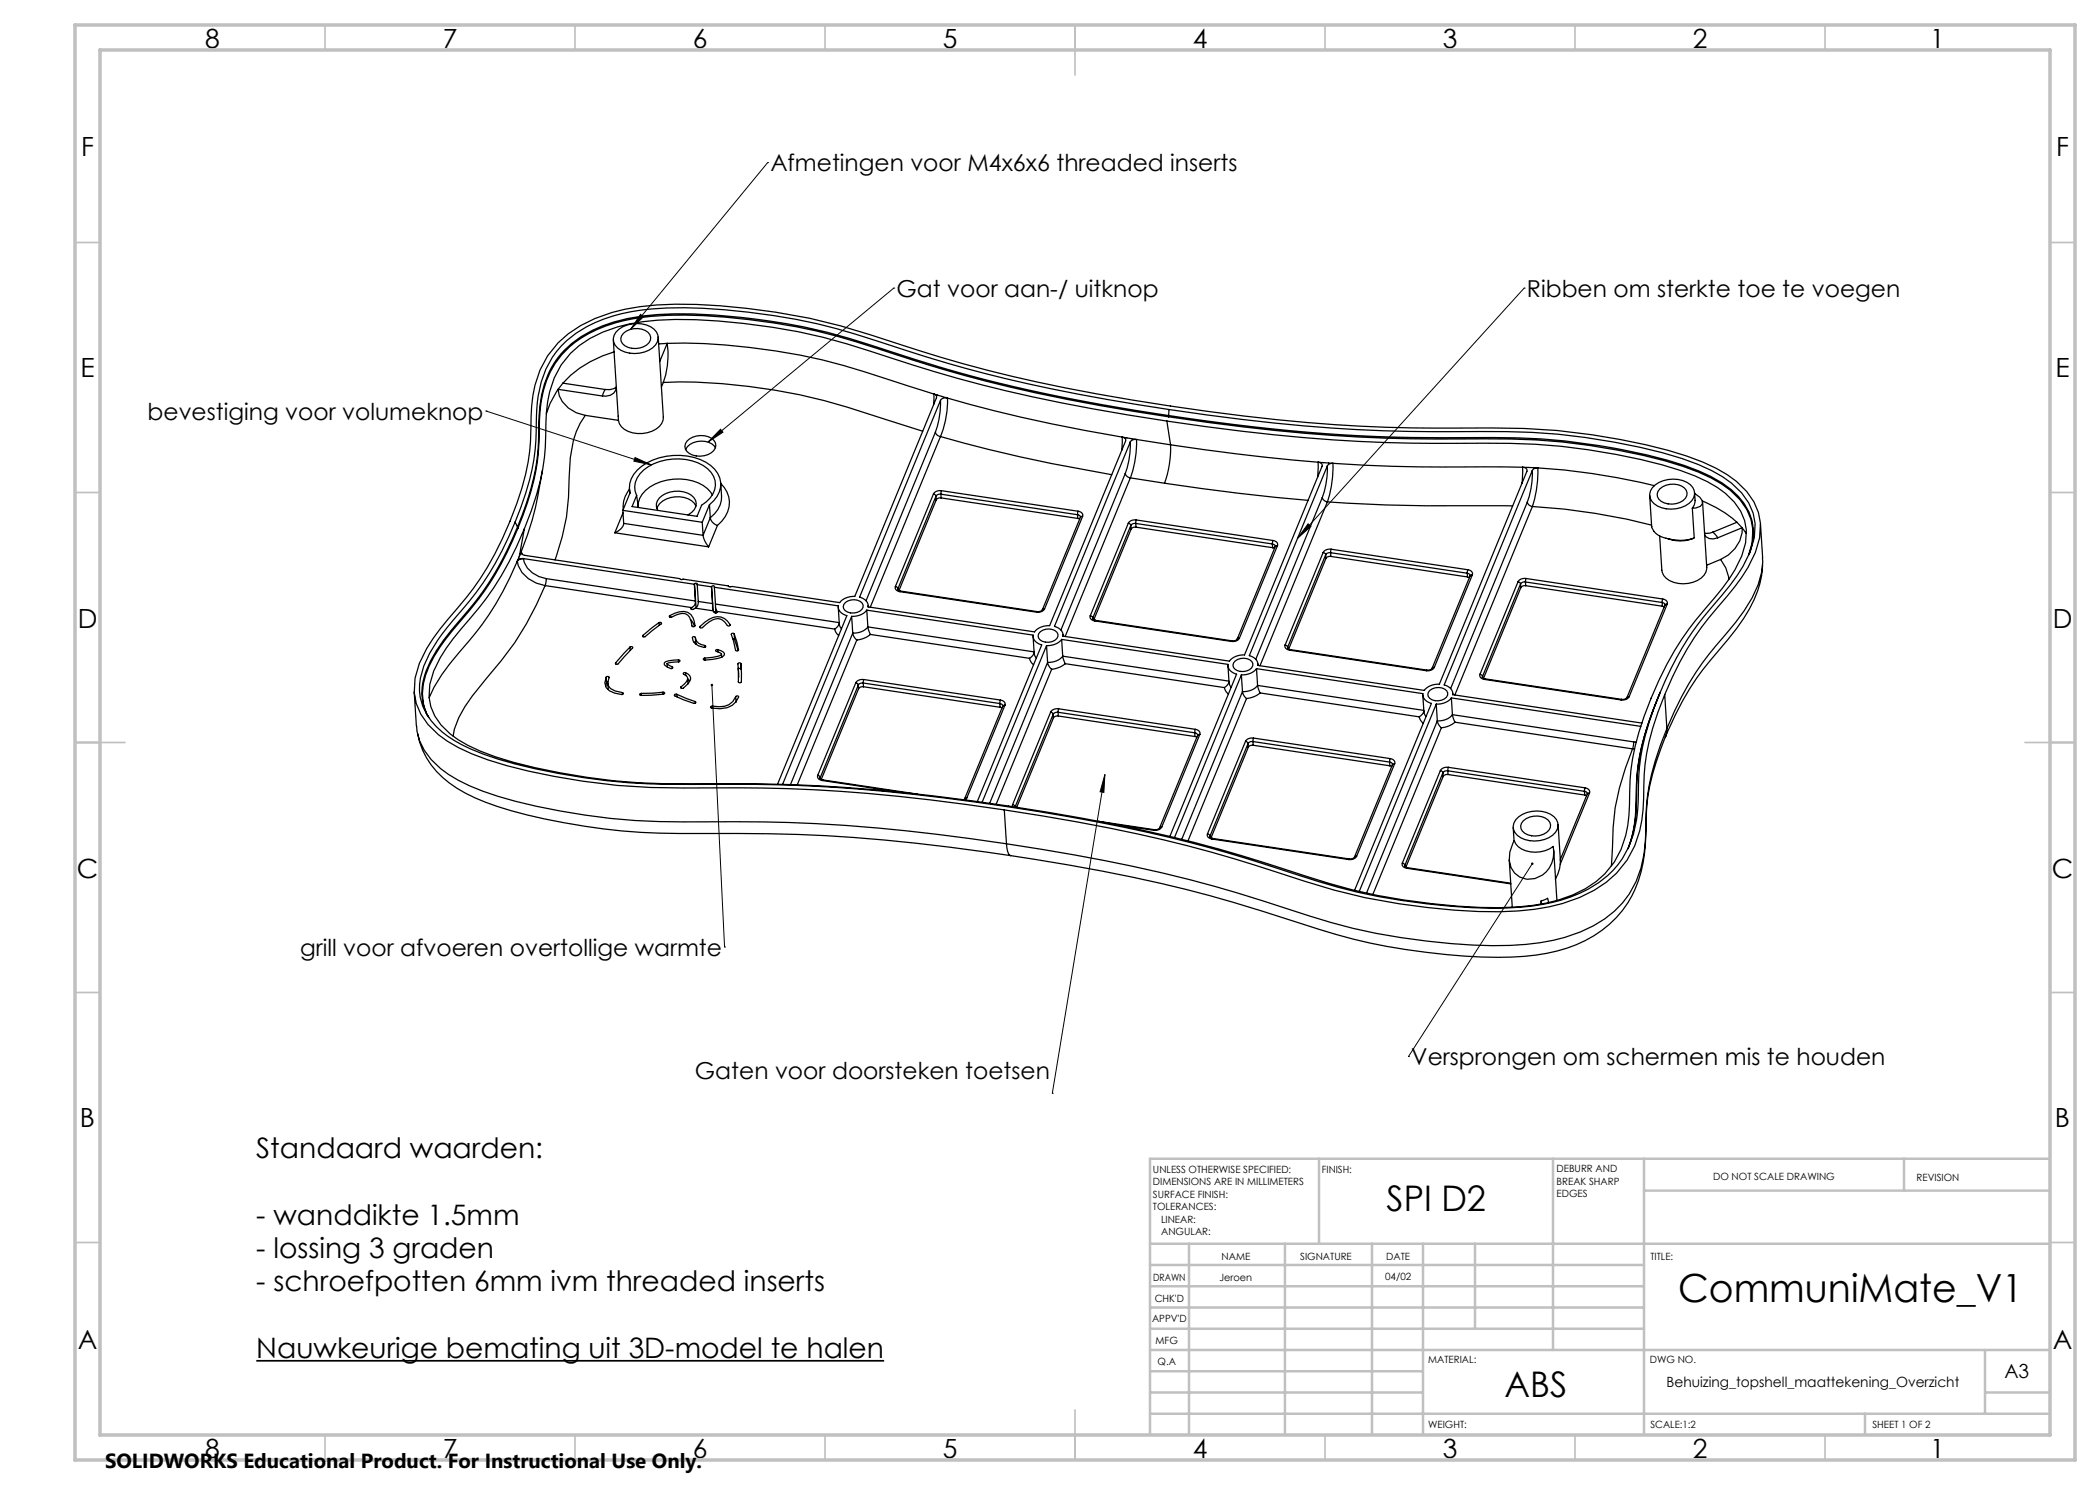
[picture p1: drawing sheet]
<svg xmlns="http://www.w3.org/2000/svg" width="420mm" height="297mm" viewBox="0 0 420 297" stroke-linecap="round" stroke-linejoin="round" font-family="sans-serif">
<g fill="none" stroke="#000" stroke-width=".25">
<path d="M111.6 77.9l-1.6 2.8-.7 2M111.6 77.9a5.5 5.5 0 0 0 3.7 4.7l1.8 .5M111.6 77.9l8.9 1.3M112.6 76.6l-1 1.3M112.6 76.6l8.4 1.3M121 77.9l-.5 1.3M122.7 68l1 16.1M122.8 70.4a22 22 0 0 0-10.2 6.2M123.2 66.4a5.9 5.9 0 0 1 7.6-.6 2.29 2.29 0 0 1-.3 3.8 6 6 0 0 1-7 0 2.2 2.2 0 0 1-.3-3.2zM123.2 77.6a2.08 2.08 0 0 1-2.7 1.6M123.3 77.4l-.5 .3-.8 .2h-1M124.7 66.6a3.7 3.7 0 0 1 5.3 .3 1.75 1.75 0 0 1-1.3 2.5 3.8 3.8 0 0 1-4.2-.7 1.47 1.47 0 0 1 .2-2.1z"/>
<path d="M131.6 67.4l1.1 16a3.5 3.5 0 0 1-3.2 3.1 5.5 5.5 0 0 1-5.2-1.2l-.4-.6-.2-.6M132.7 76.5a115.7 115.7 0 0 1 36.8 5l15 4.7M132.7 76.5l-.4 .9M133.4 68.7a125.8 125.8 0 0 1 43.8 7l9.6 3.1M133.4 68.7a16.1 16.1 0 0 1-.7 7.8M133.4 68.7l-1.7 .1M133.4 68.7l-1.4 3.6M186.8 78.8a.59 .59 0 0 1 .5 .8l-16.3 39.7a3.6 3.6 0 0 0-3.1 1.2l-21.5-3.2-.5 .1-.2-.2M186.8 78.8l-.1 2.2M186.8 78.8l2.7 .8M189.5 79.6a1.21 1.21 0 0 0-1.4 .5M189.5 79.6a300.7 300.7 0 0 0 34.9 7.8"/>
<path d="M189.5 79.6a18.7 18.7 0 0 1-1.4 7.7M107.5 99.6a54.4 54.4 0 0 1-3.2 10.7M108.5 94l-1 5.6M117.1 83.1a16.3 16.3 0 0 0-3 8.4l-.3 4a43.3 43.3 0 0 1-2.8 16.5M117.1 83.1l6.6 1M125.9 97.8v.9M125.9 97.9a5.5 5.5 0 0 0-1.2 4M127.3 99.1l.4 2.4M128.7 94a10.8 10.8 0 0 1 12.8-.3 4.1 4.1 0 0 1-.3 6.7l-.9 .7-.9 2.2-13-2 .9-2.2a4.2 4.2 0 0 1 1.4-5.1zM137.4 88.2a4 4 0 0 1 5.4-.1 1.8 1.8 0 0 1-1.2 2.8 4 4 0 0 1-4.2-.6 1.49 1.49 0 0 1 0-2.1zM142.5 99a6.8 6.8 0 0 0-5.2-3.1 9.6 9.6 0 0 0-8.9 2.9l-.5 .9-.2 .8-.1 .9M143.1 89.5a3.7 3.7 0 0 0-6 .4"/>
<path d="M144.1 96.6a6.8 6.8 0 0 1-.5 5.3l-1.5 1.7M144.2 96.7a5.2 5.2 0 0 1 .2 7.5l-.9 .9M186.7 98.8l.3 .2 .2 .2M186.7 98.8l-7.6 18.5M187.1 86.4a1.14 1.14 0 0 0 1 .9M187.1 86.4l-13.9 33.8M187.2 99.2l-7.6 18.5M187.2 99.2v.8M187.2 100l-7.4 18.1M188.1 87.3a295.1 295.1 0 0 0 34.2 7.6M188.1 87.3l-14 34.1M188.1 80.1l-16.2 39.3a1.93 1.93 0 0 1 1.7 2"/>
<path d="M188.1 80.1a16.7 16.7 0 0 1-1 6.3M188.2 98.8a.93 .93 0 0 0-1 .4M188.2 98.8l27.3 4.1M188.2 98.8v.8M188.2 99.6a.93 .93 0 0 0-1 .4M188.2 99.6l27.4 4.1M188.3 98.1a1.51 1.51 0 0 0-1.6 .7M188.3 98.1l-.1 .7M188.3 98.1l27.3 4.1M224.4 87.4a.65 .65 0 0 1 .7 .8l-15.2 36.9a3.6 3.6 0 0 0-3 1.3l-33.3-5M224.4 87.4v2.6M224.4 87.4l2.9 .5"/>
<path d="M225.1 94.7a1.14 1.14 0 0 0 1 .9M225.1 94.7l-12.9 31.3M226.1 88.4l-15.2 36.9a1.93 1.93 0 0 1 1.7 1.9l33.3 5a3.6 3.6 0 0 1 3-1.2l15.5-37.7a.69 .69 0 0 0-.8-.9M226.1 88.4a16.7 16.7 0 0 1-1 6.3M226.1 95.6l6.8 1M226.1 95.6l-13.1 31.7M227.3 87.9a1.17 1.17 0 0 0-1.2 .5M227.3 87.9a20.2 20.2 0 0 1-1.2 7.7M227.3 87.9l6.8 1.1M232.9 96.6a433.2 433.2 0 0 0 28.7 3.5M233.4 84.2a351.6 351.6 0 0 0 63.3 4.4 126.1 126.1 0 0 1 39.3 5.5 28.5 28.5 0 0 1 9.1 4.5 10.1 10.1 0 0 1 3.2 12.6 36.5 36.5 0 0 1-7.1 10.4 65.9 65.9 0 0 0-14.7 30.2 50.5 50.5 0 0 0-.6 9.1 22.4 22.4 0 0 1-3.1 11.5 20.8 20.8 0 0 1-13.5 8.2 61 61 0 0 1-17.8 .6 118.7 118.7 0 0 1-30.4-6 296.3 296.3 0 0 0-51.7-12.8 363.6 363.6 0 0 0-65.4-5.6 164.4 164.4 0 0 1-26.6-1.3 99.2 99.2 0 0 1-21.3-5.3 20.3 20.3 0 0 1-7.9-5.2 9.8 9.8 0 0 1-1.5-10.8 36.5 36.5 0 0 1 7.2-10.4 59.4 59.4 0 0 0 11-18M233.4 84.2a319.3 319.3 0 0 1-50.7-11.2l-3.8-1.2a140.2 140.2 0 0 0-24.5-6.4 95.2 95.2 0 0 0-25.9-1.1 24.6 24.6 0 0 0-14.4 6.4 18 18 0 0 0-4.8 11.7l-.1 2.1a47.5 47.5 0 0 1-4.3 21.3"/>
<path d="M233.4 84.2l.7 4.8M233.7 83.4a322.4 322.4 0 0 1-47.7-10.3l-6.5-2.1a131.3 131.3 0 0 0-29.7-7.1 81.7 81.7 0 0 0-23.3-.1 24.6 24.6 0 0 0-14.1 7.1 19.8 19.8 0 0 0-4.5 13.1 48 48 0 0 1-4.3 21.6M233.7 83.4a349.5 349.5 0 0 0 63.1 4.4 127.9 127.9 0 0 1 39.8 5.5 29.8 29.8 0 0 1 9.5 4.8 10.6 10.6 0 0 1 3.6 12.9M233.7 83.1a336.3 336.3 0 0 1-45.9-9.7l-9.3-3a125.7 125.7 0 0 0-47-7.5 30.4 30.4 0 0 0-17.2 5.8 17.7 17.7 0 0 0-6.3 12.4l-.4 9a47.6 47.6 0 0 1-4.1 15.3M233.7 83.1v.3M233.7 83.1a365.9 365.9 0 0 0 48.6 4.4h5.9a242.6 242.6 0 0 1 24.9 .7l10.4 1.6a100.2 100.2 0 0 1 16.2 4.4 20.5 20.5 0 0 1 9.1 6.4 10.6 10.6 0 0 1 1.1 10.1M233.8 81.9a347.2 347.2 0 0 0 62.3 4.4 129.6 129.6 0 0 1 40.3 5.4 31.4 31.4 0 0 1 9.9 4.9 11 11 0 0 1 3.7 13.8 38.1 38.1 0 0 1-7.4 10.7 58.4 58.4 0 0 0-10.7 17.7M233.8 81.9l-.1 1.2M233.8 81.9a314.2 314.2 0 0 1-48.9-10.6l-4.7-1.5a135.2 135.2 0 0 0-25.5-6.7 100.2 100.2 0 0 0-26.6-1.1 27.9 27.9 0 0 0-14.7 6.1 18.9 18.9 0 0 0-6 13.7l-.1 1.4a46.9 46.9 0 0 1-4.3 21.2M234.1 89a433 433 0 0 0 29.5 3.4M234.1 89a20.5 20.5 0 0 1-1.2 7.6M263.6 92.4l-.1 3"/>
<path d="M263.6 92.4l3 .3M264.5 99.5a1.14 1.14 0 0 0 1 .9M264.5 99.5l-13.3 32.4M265.5 93.2l-15.6 37.9a1.93 1.93 0 0 1 1.7 2l33.2 5a3.6 3.6 0 0 1 3.1-1.3l17.5-42.5a.71 .71 0 0 0-.9-.8M265.5 93.2a16.7 16.7 0 0 1-1 6.3M266.6 92.7a1.12 1.12 0 0 0-1.1 .5M266.6 92.7a415.9 415.9 0 0 0 34.1 .7l3.8 .1M266.6 92.7a21.7 21.7 0 0 1-1.1 7.7M304.5 93.5l-.1 3.2M304.5 93.5l3.1 .1M306.5 94.1l-17.7 42.9a1.93 1.93 0 0 1 1.7 1.9M306.5 94.1a16.7 16.7 0 0 1-1 6.3"/>
<path d="M307.6 93.6a1.12 1.12 0 0 0-1.1 .5M307.6 93.6a133.3 133.3 0 0 1 23.3 3.5M307.6 93.6a22.2 22.2 0 0 1-1.1 7.7M329.9 99.1l.4 6.2M330.5 97.5a5.9 5.9 0 0 1 7.6-.6 2.29 2.29 0 0 1-.3 3.8 6 6 0 0 1-7 0 2.2 2.2 0 0 1-.3-3.2zM332 97.8a3.7 3.7 0 0 1 5.2 .3 1.75 1.75 0 0 1-1.2 2.4 3.8 3.8 0 0 1-4.2-.7 1.48 1.48 0 0 1 .2-2zM338.9 98.5a3.6 3.6 0 0 1-.4 3.1M338.9 98.7a2.31 2.31 0 0 1 1.6 2.1l-.4 .5-.9 .3h-.7M103 104.4a61.9 61.9 0 0 1-12.6 19.9 34.5 34.5 0 0 0-5.6 8.9 10.9 10.9 0 0 0 3.7 13.2 31.8 31.8 0 0 0 11.2 5.4 130.7 130.7 0 0 0 38.8 5.1 345.2 345.2 0 0 1 62.6 4.4 314.2 314.2 0 0 1 48.9 10.6l4.7 1.5a135.2 135.2 0 0 0 25.5 6.7 100.2 100.2 0 0 0 26.6 1.1 27.9 27.9 0 0 0 14.8-6.1 18.9 18.9 0 0 0 6-13.7l.1-1.4a46.9 46.9 0 0 1 4.2-21.2M103 104.4l.5 1M103.5 112.2a59.9 59.9 0 0 1-11.7 18.3 33.1 33.1 0 0 0-6 9.1M103.5 112.2v.1"/>
<path d="M103.5 112.3a5.6 5.6 0 0 0 3.8 4.3l1.7 .5M103.5 105.4a58.1 58.1 0 0 1-8.3 14.8l-2.4 2.8a38.9 38.9 0 0 0-7.6 11.2 10.6 10.6 0 0 0 .5 9.3M103.5 105.4l.1 .2M103.6 105.6a62.8 62.8 0 0 1-13 20.3 25.3 25.3 0 0 0-5.9 10.9 9.7 9.7 0 0 0 .9 6.4M104.3 110.3a.66 .66 0 0 0 .7 .8l30.9 4.6 .4 .2 .3-.1 9.1 1.4M104.3 110.3h.1M104.3 110.3l-.8 1.9M104.3 110.3v.3M104.3 110.3l.1 .5M104.7 111.7a1.17 1.17 0 0 0-1.2 .5M104.7 111.7v.1M104.7 111.7l34.2 5.2"/>
<path d="M104.7 111.8a4.9 4.9 0 0 0 4.5 3.9M104.7 111.8a1.18 1.18 0 0 0-1.2 .5M104.9 105.8l-1 5.5M109 117.1a62.2 62.2 0 0 1-11.7 18.5 28.3 28.3 0 0 0-6.4 10.2l-.3 1.4M109 117.1l29.3 4.4M109.2 115.7l-.2 1.4M109.2 115.7l29.9 4.5M123 106.6l18.7 2.8M124.6 102.1l15.8 2.4M124.6 102.1l.1 2.6M124.6 102.6l-1.6 4M124.7 104.7a2.48 2.48 0 0 1-1.7 1.9"/>
<path d="M124.7 104.7l15.9 2.4M131.6 102.1a2.09 2.09 0 0 1 .9-3 5.2 5.2 0 0 1 6.3 .4 2.23 2.23 0 0 1-1.2 3.5M138.9 116.9l.2 3.3M138.9 116.8a.28 .28 0 0 1 .4-.2 .28 .28 0 0 1 .1 .3M138.9 116.8v.1M138.9 116.8l.3 4.7M139.2 101.2a4 4 0 0 0-4.2-1.8 3.9 3.9 0 0 0-3.6 2.3M139.4 116.9l2.9 .4M139.4 116.9l.3 3.4M140.4 104.5l.2 2.6M140.6 107.1a4.8 4.8 0 0 0 1.1 2.3M141.9 100.9a4.7 4.7 0 0 0 .2-7.8 12.2 12.2 0 0 0-14.6 .9 4.8 4.8 0 0 0-1.5 4.6l-1.4 3.5"/>
<path d="M141.9 100.9l-1.5 3.6M141.9 100.9l.2 2.7M142.1 103.6a2.08 2.08 0 0 0 1.4 1.5M142.1 103.6l-1.5 3.5M142.3 117.3a.29 .29 0 0 1 .4-.2 .29 .29 0 0 1 .2 .4M142.3 117.3l.3 4.8M142.9 117.5l24.8 3.7a1.93 1.93 0 0 0 1.7 1.9l-13.9 33.8M142.9 117.5l.2 3.3M143.5 105.1l-1.8 4.3M145.7 117.2h.1M179.1 117.3a.85 .85 0 0 0 .9 1M179.1 117.3l.3 .2 .2 .2"/>
<path d="M179.6 117.7v.3l.5 .2M179.6 117.7v.2M180 118.3l27.3 4.1M180.1 118.2l-.1 .1M180.1 118.2l27.3 4.1M180.1 118.2h.1M215.5 102.9a.54 .54 0 0 1 .6 .6M215.5 102.9l.1 .8M215.6 103.7l.3 .1M215.6 102.2a.85 .85 0 0 1 .9 1.1M215.6 102.2l-.1 .7M216.1 103.5l-7.6 18.5"/>
<path d="M216.5 103.3l-.4 .2M216.5 103.3l-7.6 18.5M225.7 104.7l.3 .1 .2 .3M225.7 104.7l-7.6 18.5M226.2 105.1l-7.6 18.5M226.2 105.1v.7M226.2 105.8l-7.4 18.2M227.1 104.7a.93 .93 0 0 0-.9 .4M227.1 104.7l27.4 4.1M227.1 104.7l.1 .7M227.2 105.4a.93 .93 0 0 0-1 .4M227.2 105.4l27.3 4.1"/>
<path d="M227.3 104a1.51 1.51 0 0 0-1.6 .7M227.3 104l-.2 .7M227.3 104l27.3 4.1M254.5 108.8a.54 .54 0 0 1 .6 .5M254.5 108.8v.7M254.5 109.5l.4 .2M254.6 108.1a.85 .85 0 0 1 .9 1M254.6 108.1l-.1 .7M255.1 109.3l-7.7 18.5M255.5 109.1l-.4 .2M255.5 109.1l-7.6 18.5M264.6 110.5l.4 .2 .1 .2"/>
<path d="M264.6 110.5l-7.6 18.5M265.1 110.9l-7.6 18.5M265.1 110.9l.1 .8M265.2 111.7l-7.5 18.1M265.5 100.4a481.6 481.6 0 0 0 37 .8M265.5 100.4l-13.5 32.7M266.1 110.5a.93 .93 0 0 0-1 .4M266.1 110.5l27.4 4.1M266.1 110.5l.1 .8M266.2 111.3a.93 .93 0 0 0-1 .4M266.2 111.3l27.3 4.1M266.2 109.8a1.51 1.51 0 0 0-1.6 .7"/>
<path d="M266.2 109.8l-.1 .7M266.2 109.8l27.4 4.1M293.5 114.6a.54 .54 0 0 1 .5 .6M293.5 114.6v.8M293.5 115.4l.4 .1M293.6 113.9a.85 .85 0 0 1 .9 1.1M293.6 113.9l-.1 .7M294 115.2l-7.6 18.5M294.5 115l-.5 .2M294.5 115l-7.6 18.5M303.6 116.4l.4 .1 .1 .3M303.6 116.4l-7.6 18.5"/>
<path d="M304.1 116.8l-7.6 18.5M304.1 116.8l.1 .7M304.2 117.5l-7.5 18.2M305.1 116.4a.93 .93 0 0 0-1 .4M305.1 116.4l27.3 4.1M305.1 116.4v.7M305.1 117.1a.93 .93 0 0 0-.9 .4M305.1 117.1l27.4 4.1M305.2 115.7a1.51 1.51 0 0 0-1.6 .7M305.2 115.7l-.1 .7M305.2 115.7l27.3 4.1M305.5 100.4a1.14 1.14 0 0 0 1 .9"/>
<path d="M305.5 100.4l-15.4 37.3M306.5 101.3a123.9 123.9 0 0 1 23.8 3.7M306.5 101.3l-15.5 37.7M332.5 119.8a.85 .85 0 0 1 .9 1M332.5 119.8l-.1 .7M338.5 101.6l.3 6a8.1 8.1 0 0 1-7.8-1.1l-.6-1v-.2M338.6 107.7h-.1a7 7 0 0 1-5 0M340.4 100.2a23.6 23.6 0 0 1 7 4.3M340.5 100.4l.9 13.1a3.3 3.3 0 0 1-2.8 3 5.5 5.5 0 0 1-5.9-1.4l-.3-1.1-.5-6.8M340.9 106.9a1.92 1.92 0 0 0 2.7 .7M342.6 106.4l-.7 .2h-1M342.6 106.4l1 1.2"/>
<path d="M344.1 111.9l1.1 1.7 .5 1.8v.5M344.1 111.9l-2.8 1.2M347.4 104.5l-4.8 1.9M347.4 104.5l1 1.1M348.4 105.6a6.6 6.6 0 0 1-4.3 6.3M348.4 105.6l.8 1.1M348.4 105.6l-4.8 2M352.1 104.8l.4 6.8M352.5 111.6a13.6 13.6 0 0 1-2.1 8 56.4 56.4 0 0 1-7.3 9.7 57.2 57.2 0 0 0-9.7 16.4M352.5 112.9a19.3 19.3 0 0 1-3.7 10.8 123.7 123.7 0 0 1-8.2 10.2 59.4 59.4 0 0 0-7.5 13.5M82.8 138.4l.5 6.8M121.2 135.4a2.13 2.13 0 0 0 1.7 3.2l1.5 .3 .3-.2-.2-.2"/>
<path d="M121.2 135.4a.31 .31 0 0 1 .4-.1 .31 .31 0 0 1 .2 .2l-.2 .9 .1 .7 .4 .6 .9 .5 1.5 .3M121.2 135.4l.1 1.2M121.3 136.6l-.2 .6M121.6 136.7v1.1M121.6 136.4l-.3 .2M123.1 132.6v.2M124.5 138.5v.4M126 129.4l-2.9 3.2M126 129.4a.27 .27 0 0 1 .3-.1 .27 .27 0 0 1 .2 .3l-2.9 3.2a.28 .28 0 0 1-.3 .1 .28 .28 0 0 1-.2-.3M126 129.4v.7M128.2 138.7l.1 .4M128.6 127.1v.2"/>
<path d="M131.8 124.5l-3.2 2.6M131.8 124.5a.25 .25 0 0 1 .4-.1 .25 .25 0 0 1 0 .4l-3.1 2.5a.26 .26 0 0 1-.4 .1 .26 .26 0 0 1-.1-.3M131.8 124.5v.6M132.6 138.4l-4.4 .3M132.6 138.4l.3 .1v.3l-2.7 .3-2.2-.1v-.2l.2-.1M132.6 138.4v.4M133.4 132.7l.1 .7M134 123.1a4.3 4.3 0 0 1 3.5-.6 2.99 2.99 0 0 1 1.5 2.6M134 123.1l-.1 .3h.4a3.5 3.5 0 0 1 2.9-.6 3.7 3.7 0 0 1 1.3 2.5h.3l.2-.2M134 123.1v.3M134.4 133.4l.1 .3M135.4 138.9a.25 .25 0 0 0-.4-.1 .25 .25 0 0 0 0 .4l3.7 1.5 .4-.1-.1-.3"/>
<path d="M135.4 138.9l3.6 1.4M135.4 138.9v.5M135.7 132a3.8 3.8 0 0 0-2.9 .6l.2 .5 1.1 .6 .4-.1-.1-.2M135.7 132a.22 .22 0 0 1 .3 .2 .22 .22 0 0 1-.3 .2l-1.6 .1-.7 .2 1 .7M135.7 132v.4M136.2 137.4v.2M137.1 134.5l-.4 .1 .1 .3a.88 .88 0 0 1 .5 1.4l-1.1 1.1M137.1 134.5a1.27 1.27 0 0 1 1 1.4 2.36 2.36 0 0 1-1.6 1.8l-.3-.1v-.2M137.1 134.5v.6M137.5 135.7l.1 1.1M137.5 135.8l.4 .4M138.1 123.9l.6 .8 .2 .6"/>
<path d="M138.3 121.5l-.1 .3 .2 .1 .7-.3M138.3 121.5v.4M138.3 121.5h.1M138.8 128.4l.3 .2M139 125.1h.1M139.1 127.5a.33 .33 0 0 0-.3-.2 .33 .33 0 0 0-.3 .2 2.36 2.36 0 0 0 2.6 1.9l.1-.1-.2-.2M139.1 127.5a1.89 1.89 0 0 0 1.9 1.6M139.1 127.5v1.1M139.1 121.6l3.6 .6M139.1 120.2v.3a1.16 1.16 0 0 1-.8 1M139.1 128.6l.1 .2M139.7 120.3l2.8 .4 .2 1.5"/>
<path d="M139.7 120.3v.3a1.24 1.24 0 0 1-.6 1M140 125.3v.2M140.9 131.6a.22 .22 0 0 0-.2 .2 .22 .22 0 0 0 .3 .2M140.9 131.6l.1 .4M141 129.1v.4M142.7 122.2a.45 .45 0 0 0 .2 .4 .45 .45 0 0 0 .5-.1v-.2M142.8 122.4h.4M143.1 120.8v.9l.3 .6M143.1 120.8l24.7 3.7M143.1 121.5l.1 1.1M143.4 122.3h.1M143.4 122.3l23.5 3.5"/>
<path d="M143.4 122.3v.2M143.5 129.9l-.3 .1-.1 .2 1.1 .5 .1 .2-.2 .1a6.8 6.8 0 0 1-3.2 .6M143.5 129.9a1.24 1.24 0 0 1 1.4 1 1.63 1.63 0 0 1-1.4 .8l-2.5 .3M143.5 129.9l.1 .5M144.3 130.8v.6M144.3 131.3l.2 .1M146 124.9a.31 .31 0 0 1-.2 .3 .31 .31 0 0 1-.3-.1 2.18 2.18 0 0 0-3.6-.8l-1.4 1.2a.27 .27 0 0 1-.3 .1 .27 .27 0 0 1-.2-.3M146 124.9a2.79 2.79 0 0 0-4.1-1.1l-1.9 1.5M146 124.9v.2M146.6 127.8l.3 .1M146.8 126.8a.32 .32 0 0 0-.3-.2 .32 .32 0 0 0-.2 .3l.8 3.1a.32 .32 0 0 0 .3 .2 .32 .32 0 0 0 .3-.2M146.8 126.8l.9 3.2"/>
<path d="M146.8 126.8l.1 1.1M146.9 127.9l.7 2.2M147.1 139.3a3.1 3.1 0 0 1-3.3 2l-1.3-.1M147.1 139.3a.31 .31 0 0 1 .4-.1 .31 .31 0 0 1 .2 .2 3.7 3.7 0 0 1-3.7 2.3l-1.9-.2 .1-.2 .3-.1M147.1 139.3l.1 1.1M147.7 133.6l.1 1.8M147.7 136.4h.1M147.7 130h.1M148.2 132.7a.33 .33 0 0 0-.3-.1 .33 .33 0 0 0-.3 .2l.1 3.6M148.2 132.7l.1 3.7a.32 .32 0 0 1-.3 .2 .32 .32 0 0 1-.3-.2M148.2 132.7l.1 1.2a.35 .35 0 0 0-.6-.1M166.9 125.8l.3 .8 .5 .5"/>
<path d="M167.7 121.5l.2 3.3 .4 1M167.9 124.7l-.4 .6-.6 .5M169.1 120.5a2.58 2.58 0 0 1 3.3 .1 1.07 1.07 0 0 1-.4 1.6 2.44 2.44 0 0 1-3.3-.5l-.1-.4 .2-.4zM170.3 123.3l-13.8 33.6M170.3 123.3l.2 3.3M170.5 126.6l.4 .9 .5 .5M170.5 126.6l-12.4 30.3M171.2 136.6l.3 .1 .2 .3M171.2 136.6l-7.7 18.5M171.4 128l-12 29M171.7 137l-7.6 18.5M171.7 137v.8"/>
<path d="M171.7 137.8l-7.4 18.1M172.6 136.6a.93 .93 0 0 0-.9 .4M172.6 136.6l27.4 4.1M172.6 136.6l.1 .8M172.7 137.4a.93 .93 0 0 0-1 .4M172.7 137.4l27.3 4.1M172.8 135.9a1.51 1.51 0 0 0-1.6 .7M172.8 135.9l-.2 .7M172.8 135.9l27.3 4.1M173.4 122l33.2 5a1.93 1.93 0 0 0 1.7 2l-12.8 31.3M173.4 122a3.6 3.6 0 0 1-3.1 1.3M173.4 122l.2 3.4"/>
<path d="M173.6 125.4l.5 1.5M173.6 125.4a3.6 3.6 0 0 1-3.1 1.2M173.6 125.4l33.2 5M173.6 121.1l.1 .3M174.1 126.9a4.9 4.9 0 0 1-2.7 1.1M174.1 126.9l31.8 4.8M205.9 131.7l.3 .7 .5 .6M206.6 127.3l.2 3.4 .5 .9M206.8 130.5l-.3 .7-.6 .5M207.4 122.3l-.1 .1M208.1 126.3a2.58 2.58 0 0 1 3.3 .2 1.07 1.07 0 0 1-.5 1.6 2.44 2.44 0 0 1-3.2-.5l-.1-.4 .1-.5zM208.5 122l-.4 .2-.7 .1"/>
<path d="M208.9 121.8a1.51 1.51 0 0 1-1.6 .6M208.9 121.8l-.4 .2M209.3 129.1l-12.9 31.4M209.3 129.1l.2 3.4M209.5 132.5l.3 .8 .5 .6M209.5 132.5l-11.6 28.2M210.3 133.9l-11.1 27M212.3 127.9l33.3 5a1.93 1.93 0 0 0 1.7 1.9l-13.3 32.5M212.3 127.9a3.6 3.6 0 0 1-3 1.2M212.3 127.9l.2 3.3M212.5 131.2l.5 1.5M212.5 131.2a3.6 3.6 0 0 1-3 1.3"/>
<path d="M212.5 131.2l33.3 5M212.6 126.9v.3M213 132.7a4.9 4.9 0 0 1-2.7 1.2M213 132.7l31.9 4.8M218.1 123.2a.85 .85 0 0 0 .9 1M218.1 123.2l.3 .1 .2 .3M218.5 123.8l.6 .3M218.6 123.6l-.1 .2M218.6 123.6v.2M219 124.2l27.3 4.1M219.1 124.1l-.1 .1M219.1 124.1l27.3 4.1"/>
<path d="M219.1 124.1h.1M244.9 137.5l.3 .8 .5 .5M245.6 133.2l.2 3.3 .4 1M245.8 136.4l-.3 .6-.6 .5M246.4 128.2l-.1 .1M247 132.2a2.58 2.58 0 0 1 3.4 .1 1.07 1.07 0 0 1-.5 1.6 2.44 2.44 0 0 1-3.2-.4l-.1-.5 .1-.4zM247.4 127.8l-.3 .3-.7 .1M247.9 127.6a1.51 1.51 0 0 1-1.6 .7M247.9 127.6l-.5 .2M248.3 135l-13.4 32.5M248.3 135l.2 3.3M248.5 138.3l.3 .9 .5 .5"/>
<path d="M248.5 138.3l-12.2 29.6M249.3 139.7l-11.7 28.5M251.3 133.7l33.3 5a1.93 1.93 0 0 0 1.7 2l-15.4 37.4M251.3 133.7a3.6 3.6 0 0 1-3 1.3M251.3 133.7l.2 3.4M251.5 137.1l.5 1.5M251.5 137.1a3.6 3.6 0 0 1-3 1.2M251.5 137.1l33.3 5M251.6 132.8v.3M252 138.6a4.9 4.9 0 0 1-2.7 1.1M252 138.6l31.9 4.8M257 129a.85 .85 0 0 0 .9 1"/>
<path d="M257 129l.4 .2 .1 .2M257.5 129.4v.3l.5 .2M257.5 129.4v.2M257.9 130l27.4 4.1M258 129.9l-.1 .1M258 129.9l27.4 4.1M258 129.9h.1M284.6 139l.2 3.4 .4 .9M285.4 134l-.1 .1M286 138a2.58 2.58 0 0 1 3.3 .2 1.07 1.07 0 0 1-.4 1.6 2.44 2.44 0 0 1-3.2-.5l-.1-.4zM286.4 133.7l-.3 .2-.7 .1M286.9 133.5a1.51 1.51 0 0 1-1.6 .6"/>
<path d="M286.9 133.5l-.5 .2M290.3 139.6a3.6 3.6 0 0 1-3 1.2M290.3 139.6l37.9 5.7M290.3 139.6l.2 3.3M290.5 138.9l37.9 5.7M290.6 138.6v.3M296 134.9a.85 .85 0 0 0 .9 1M296 134.9l.3 .1 .2 .3M296.5 135.3v.2l.5 .3M296.5 135.3v.2M296.9 135.9l27.3 4.1M297 135.8l-.1 .1"/>
<path d="M297 135.8l27.3 4.1M297 135.8h.1M324.3 139.9l-.1 .1M325.4 139.5l-.4 .3-.7 .1M325.8 139.3a1.51 1.51 0 0 1-1.6 .7M325.8 139.3l-.4 .2M331.5 139.8a48 48 0 0 0-4.3 21.7 24.4 24.4 0 0 1-1.5 8M331.9 138.8a50.1 50.1 0 0 0-4.4 16.1l-.2 3.3a28.5 28.5 0 0 1-1.7 11.6M332.1 138.4l-.5 1M332.4 120.5a.54 .54 0 0 1 .6 .5M332.4 120.5l.1 .7M332.5 121.2l.3 .2"/>
<path d="M332.9 138.9a46.2 46.2 0 0 0-4.2 20.9 21.4 21.4 0 0 1-5.4 14.8 28 28 0 0 1-16.3 7.3 99.2 99.2 0 0 1-27.2-1.2 135 135 0 0 1-25.1-6.5 283.5 283.5 0 0 0-46.2-11l-7.6-1.2M332.9 138.9a60.7 60.7 0 0 1 12.4-19.6 34 34 0 0 0 5.8-8.8 11.5 11.5 0 0 0-3.8-14.2 31.3 31.3 0 0 0-9.9-5.1 128.3 128.3 0 0 0-39.2-5.6 348.8 348.8 0 0 1-64.1-4.4 314.9 314.9 0 0 1-50.1-11 243.2 243.2 0 0 0-22.1-6.5 122.4 122.4 0 0 0-30.6-2.7 32.8 32.8 0 0 0-17.6 5.8 19.2 19.2 0 0 0-7.4 14.4l-.1 2.2a46.2 46.2 0 0 1-4.2 20.9 60.7 60.7 0 0 1-12.4 19.6 34 34 0 0 0-5.7 8.8 11.5 11.5 0 0 0 3.8 14.2 31.3 31.3 0 0 0 9.9 5.1 128.3 128.3 0 0 0 39.2 5.6 348.9 348.9 0 0 1 64.1 4.4M332.9 138.9l.5 6.8M333 121l-7.6 18.5M333.4 120.8l-.4 .2M333.4 120.8l-7.6 18.5M83.3 145.2a12.5 12.5 0 0 0 6.4 9.7 42.5 42.5 0 0 0 13.5 5.4 135.7 135.7 0 0 0 38.4 4.1 342 342 0 0 1 59.7 4.4M83.5 146.7a16 16 0 0 0 7.9 10.9 47.6 47.6 0 0 0 14.1 5.4 132.3 132.3 0 0 0 35.3 3.7 347.4 347.4 0 0 1 61.3 4.4 1.58 1.58 0 0 1-.7-1.5l-.1-.8M139 140.3v.3M142.5 141.2v.4M163.5 155.1a.85 .85 0 0 0 1 1M163.5 155.1l.4 .1 .2 .3"/>
<path d="M164 155.7l.5 .3M164.1 155.5l-.1 .2M164.1 155.5v.2M164.5 156.1l15.6 2.3M164.5 156v.1M164.5 156l19 2.8M164.5 156h.1M192.9 159.7l-.2 .2M193.4 159.5l-.4 .5M193.4 159.5l-.5 .2M200 140.7a.54 .54 0 0 1 .5 .5M200 140.7v.8"/>
<path d="M200 141.5l.4 .1M200.1 140a.85 .85 0 0 1 .9 1M200.1 140l-.1 .7M200.5 141.2l-7.6 18.5M201 141l-.5 .2M201 141l-7.6 18.5M210.1 142.4l.4 .2 .1 .3M210.1 142.4l-7.6 18.5M210.6 142.9l-7.6 18.5-.1-.3-.4-.2M210.6 142.9l.1 .7M210.7 143.6l-7.4 17.9M211.6 142.5a.93 .93 0 0 0-1 .4"/>
<path d="M211.6 142.5l27.3 4.1M211.6 142.5l.1 .7M211.7 143.2a.93 .93 0 0 0-1 .4M211.7 143.2l27.3 4.1M211.7 141.8a1.51 1.51 0 0 0-1.6 .6M211.7 141.8l-.1 .7M211.7 141.8l27.4 4.1M238.9 146.6a.54 .54 0 0 1 .6 .5M238.9 146.6l.1 .7M239 147.3l.4 .1M239.1 145.9a.85 .85 0 0 1 .9 1M239.1 145.9l-.2 .7"/>
<path d="M239.5 147.1l-7.6 18.5M240 146.9l-.5 .2M240 146.9l-7.6 18.5M249.1 148.3l.3 .1 .2 .3M249.1 148.3l-7.6 18.5M249.6 148.7l-7.6 18.5M249.6 148.7l.1 .8M249.7 149.5l-7.5 18.1M250.6 148.3a.93 .93 0 0 0-1 .4M250.6 148.3l27.3 4.1M250.6 148.3v.8M250.6 149.1a.93 .93 0 0 0-.9 .4"/>
<path d="M250.6 149.1l27.4 4.1M250.7 147.6a1.51 1.51 0 0 0-1.6 .7M250.7 147.6l-.1 .7M250.7 147.6l27.3 4.1M277.9 152.4a.54 .54 0 0 1 .6 .5M277.9 152.4l.1 .8M278 153.2l.3 .1M278 151.7a.85 .85 0 0 1 .9 1.1M278 151.7l-.1 .7M278.5 152.9l-7.6 18.5M278.9 152.8l-.4 .1M278.9 152.8l-7.6 18.4"/>
<path d="M283.9 143.4l.3 .7 .5 .6M284.8 142.2l-.4 .7-.5 .5M287.3 140.8l-15.4 37.5M287.3 140.8l.2 3.4M287.5 144.2l.3 .8 .5 .6M287.5 144.2l-14.2 34.4M288.1 154.1l.3 .2 .2 .3M288.1 154.1l-7.6 18.5M288.3 145.6l-13.7 33.3M288.6 154.6l-7.6 18.5M288.6 154.6v.7M288.6 155.3l-7.4 18.1"/>
<path d="M289.6 154.2a.93 .93 0 0 0-1 .4M289.6 154.2l27.3 4.1M289.6 154.2v.7M289.6 154.9a.93 .93 0 0 0-1 .4M289.6 154.9l27.3 4.1M289.7 153.5a1.51 1.51 0 0 0-1.6 .6M289.7 153.5l-.1 .7M289.7 153.5l27.3 4.1M290.5 142.9l.5 1.5M290.5 142.9a3.6 3.6 0 0 1-3 1.3M290.5 142.9l36.2 5.5M291 144.4a4.9 4.9 0 0 1-2.7 1.2"/>
<path d="M291 144.4l35.5 5.4M316.9 158.3l.4 .1 .2 .3M316.9 158.3v.7M316.9 159l.4 .2M317 157.6a.85 .85 0 0 1 .9 1M317 157.6l-.1 .7M317.5 158.8l-5.4 13.1M317.5 158.7v.1M317.9 158.6l-.4 .2M317.9 158.6l-5.9 14.3M326.5 149.8a48.9 48.9 0 0 0-4 19.6l-.2 3.7M326.5 149.8h.4"/>
<path d="M326.7 148.4l-.2 1.4M326.7 148.4h.6M333.1 147.3a46.4 46.4 0 0 0-3.8 15.1l-.1 2.3a29.8 29.8 0 0 1-2.8 14.5 22.6 22.6 0 0 1-15 11 56.5 56.5 0 0 1-18.4 1 124.8 124.8 0 0 1-33.9-6.9 308.2 308.2 0 0 0-57-13.2M333.4 145.7a45.6 45.6 0 0 0-4.2 20.1 21.9 21.9 0 0 1-4.7 14.8 25 25 0 0 1-13.8 7.5 69 69 0 0 1-20.5 .6 125.2 125.2 0 0 1-32.7-6.9 304.3 304.3 0 0 0-56.2-13M333.4 145.7l-.1 .9-.2 .8M200.9 162l.4 6.8M202.5 160.9v.4M219.7 164.3l11.2 1.6M223 164.9l7.8 1.2M230.9 165.9l-.1 .2M231.9 165.6l-.3 .3h-.7M232.4 165.4a1.51 1.51 0 0 1-1.6 .7"/>
<path d="M232.4 165.4l-.5 .2M241.5 166.8a.85 .85 0 0 0 .9 1M241.5 166.8l.3 .1 .2 .3M242 167.2v.3l.5 .2M242 167.2v.2M242.4 167.8l27.3 4.1M242.5 167.7l-.1 .1M242.5 167.7l27.3 4.1M242.5 167.7h.1M269.8 171.8l-.1 .1M270.9 171.4l-.4 .3-.7 .1M271.3 171.2a1.51 1.51 0 0 1-1.6 .7"/>
<path d="M271.3 171.2l-.4 .2M280.5 172.6a.85 .85 0 0 0 .9 1.1M280.5 172.6l.3 .2 .2 .3M281 173.1v.2l.5 .2M281 173.1v.1M281.4 173.7l20.8 3.1M281.5 173.5l-.1 .2M281.5 173.5l20.6 3.1M281.5 173.5h.1M301.8 172l.7 9.4M302.6 165.5l.2 2.7M302.8 168.1a4.1 4.1 0 0 0 4.3 2.3 5.9 5.9 0 0 0 3.6-1.1 5.2 5.2 0 0 1-5.5 6.5 4.1 4.1 0 0 1-3.2-5.4z"/>
<path d="M303.2 163.9a5.9 5.9 0 0 1 7.6-.6 2.29 2.29 0 0 1-.3 3.8 6 6 0 0 1-7 0 2.2 2.2 0 0 1-.3-3.2zM304.7 164.1a3.7 3.7 0 0 1 5.3 .3 1.75 1.75 0 0 1-1.3 2.5 3.8 3.8 0 0 1-4.2-.7 1.48 1.48 0 0 1 .2-2.1zM310.7 170l.7 10.1M311.6 164.9l.4 7.1a6.6 6.6 0 0 1-.9 3.9M308.2 180.2l1.3-.5 .2 .8M308.2 180.2l.1 .6M308.2 180.2v.6"/>
</g>
<path d="M51.3 272.2h125.5" fill="none" stroke="#000" stroke-width=".34"/>
<g fill="none" stroke="#000" stroke-width=".2">
<path d="M153.5 32.5h.1M153.5 32.5l-27.4 33.4M178.8 57.6h.1M178.8 57.6l-37.2 30.8M304.8 57.6h.1M304.8 57.6l-45.3 50.1M128.1 62.9l.6 .5-2.6 2.5zM97.2 82.2h.1M97.2 82.2l33.1 10.8M127 91.5l3.3 1.5-3.5-.8zM144.1 85.9l.5 .5-3 2zM261.6 104.8l.6 .5-2.7 2.4z"/>
<path d="M142.4 137l2.5 52.4M221 154.9l-.2 3.6-.8-.1zM221 154.9l-10.5 63.7M306.5 172.7l-24.8 38.6M144.9 189.4h.1M210.5 218.6h.1M281.7 211.3h.1"/>
</g>
<g fill="none" stroke="#c0c0c0" stroke-width=".35">
<path d="M65 5v5M115 5v5M165 5v5M215 5v10M265 5v5M315 5v5M365 5v5M15 48.5h5M410 48.5h5M15 98.5h5M410 98.5h5M15 148.5h10"/>
<path d="M405 148.5h10M15 198.5h5M410 198.5h5M15 248.5h5M410 248.5h5M65 287v5M115 287v5M165 287v5M215 282v10M265 287v5M315 287v5M365 287v5"/>
</g>
<g fill="none" stroke="#c0c0c0" stroke-width=".5">
<path d="M263.8 231.8v17M310.6 231.8v38.2M328.8 231.8v55.2M328.8 238.1h81.2M380.8 231.8v6.3M410 231.8h-180v55.2M230 248.8h180M230 257.3h98.8M230 253h98.8M237.8 248.8v38.2M257 248.8v38.2M274.4 248.8v38.2"/>
<path d="M284.6 248.8v38.2M295 248.8v17M230 265.8h98.8M230 261.5h98.8M230 278.5h54.6M230 274.3h54.6M230 270h180M397 278.5h13M397 270v12.8M230 282.8h180M373 282.8v4.2"/>
</g>
<path d="M15 5h400v287h-400zM20 10h390v277h-390z" fill="none" stroke="#c0c0c0" stroke-width=".7"/>
<path d="M128.1 62.9l.6 .5-2.6 2.5zM144.1 85.9l.5 .5-3 2zM127 91.5l3.3 1.5-3.5-.8zM142.2 136.9a.25 .25 0 0 0 .1 .3 .25 .25 0 0 0 .3-.1 .25 .25 0 0 0-.2-.3v.2v-.2zM306.3 172.6a.25 .25 0 0 0 0 .3 .25 .25 0 0 0 .4 0 .25 .25 0 0 0-.1-.4l-.1 .2 .1-.2zM261.6 104.8l.6 .5-2.7 2.4zM221 154.9l-.2 3.6-.8-.1z" fill="#000"/>
<text font-size="7.8" x="335.6" y="260.4">CommuniMate_V1</text>
<g font-size="7.1">
<text x="277.3" y="242.1">SPI D2</text>
<text x="300.9" y="279.4">ABS</text>
</g>
<g font-size="5.6">
<text x="51.3" y="231.7">Standaard waarden:</text>
<text x="51.3" y="245">- wanddikte 1.5mm</text>
<text x="51.3" y="251.6">- lossing 3 graden</text>
<text x="51.3" y="258.3">- schroefpotten 6mm ivm threaded inserts</text>
<text x="51.3" y="271.5">Nauwkeurige bemating uit 3D-model te halen</text>
</g>
<g font-size="5.3">
<text x="41" y="9.5">8</text>
<text x="88.5" y="9.5">7</text>
<text x="138.5" y="9.5">6</text>
<text x="188.5" y="9.5">5</text>
<text x="238.5" y="9.5">4</text>
<text x="288.5" y="9.5">3</text>
<text x="338.5" y="9.5">2</text>
<text x="386" y="9.5">1</text>
<text x="16.2" y="31.3">F</text>
<text x="411.2" y="31.3">F</text>
<text x="16.1" y="75.5">E</text>
<text x="411.1" y="75.5">E</text>
<text x="15.5" y="125.5">D</text>
<text x="410.5" y="125.5">D</text>
<text x="15.4" y="175.5">C</text>
<text x="410.4" y="175.5">C</text>
<text x="16" y="225.5">B</text>
<text x="411" y="225.5">B</text>
<text x="15.5" y="269.8">A</text>
<text x="410.5" y="269.8">A</text>
<text x="41" y="291.5">8</text>
<text x="88.5" y="291.5">7</text>
<text x="138.5" y="291.5">6</text>
<text x="188.5" y="291.5">5</text>
<text x="238.5" y="291.5">4</text>
<text x="288.5" y="291.5">3</text>
<text x="338.5" y="291.5">2</text>
<text x="386" y="291.5">1</text>
</g>
<g font-size="4.7">
<text x="154.1" y="34.3">Afmetingen voor M4x6x6 threaded inserts</text>
<text x="179.3" y="59.4">Gat voor aan-/ uitknop</text>
<text x="305.4" y="59.4">Ribben om sterkte toe te voegen</text>
<text x="29.5" y="83.9">bevestiging voor volumeknop</text>
<text x="60" y="191.1">grill voor afvoeren overtollige warmte</text>
<text x="139" y="215.9">Gaten voor doorsteken toetsen</text>
<text x="282.3" y="213.1">Versprongen om schermen mis te houden</text>
</g>
<text font-size="4.1" x="21" y="293.7">SOLIDWORKS Educational Product. For Instructional Use Only.</text>
<text font-size="3.9" x="400.9" y="275.5">A3</text>
<text font-size="2.8" x="333.3" y="277.4">Behuizing_topshell_maattekening_Overzicht</text>
<g font-size="2">
<text x="230.6" y="234.6">UNLESS OTHERWISE SPECIFIED:</text>
<text x="230.6" y="237.1">DIMENSIONS ARE IN MILLIMETERS</text>
<text x="230.6" y="239.6">SURFACE FINISH:</text>
<text x="264.4" y="234.6">FINISH:</text>
<text x="311.3" y="234.5">DEBURR AND</text>
<text x="311.3" y="237">BREAK SHARP</text>
<text x="311.3" y="239.5">EDGES</text>
<text x="342.6" y="236">DO NOT SCALE DRAWING</text>
<text x="383.3" y="236.2">REVISION</text>
<text x="230.6" y="242.1">TOLERANCES:</text>
<text x="232.2" y="244.6">LINEAR:</text>
<text x="232.2" y="247.1">ANGULAR:</text>
<text x="244.3" y="252">NAME</text>
<text x="260" y="251.9">SIGNATURE</text>
<text x="277.2" y="251.9">DATE</text>
<text x="330.1" y="251.9">TITLE:</text>
<text x="230.6" y="256.1">DRAWN</text>
<text x="243.9" y="256.1">Jeroen</text>
<text x="277" y="255.9">04/02</text>
<text x="230.9" y="260.3">CHK'D</text>
<text x="230.4" y="264.4">APPV'D</text>
<text x="231.1" y="268.8">MFG</text>
<text x="231.5" y="273">Q.A</text>
<text x="285.6" y="272.5">MATERIAL:</text>
<text x="330" y="272.5">DWG NO.</text>
<text x="285.6" y="285.5">WEIGHT:</text>
<text x="330.1" y="285.6">SCALE:1:2</text>
<text x="374.5" y="285.6">SHEET 1 OF 2</text>
</g>
</svg>
